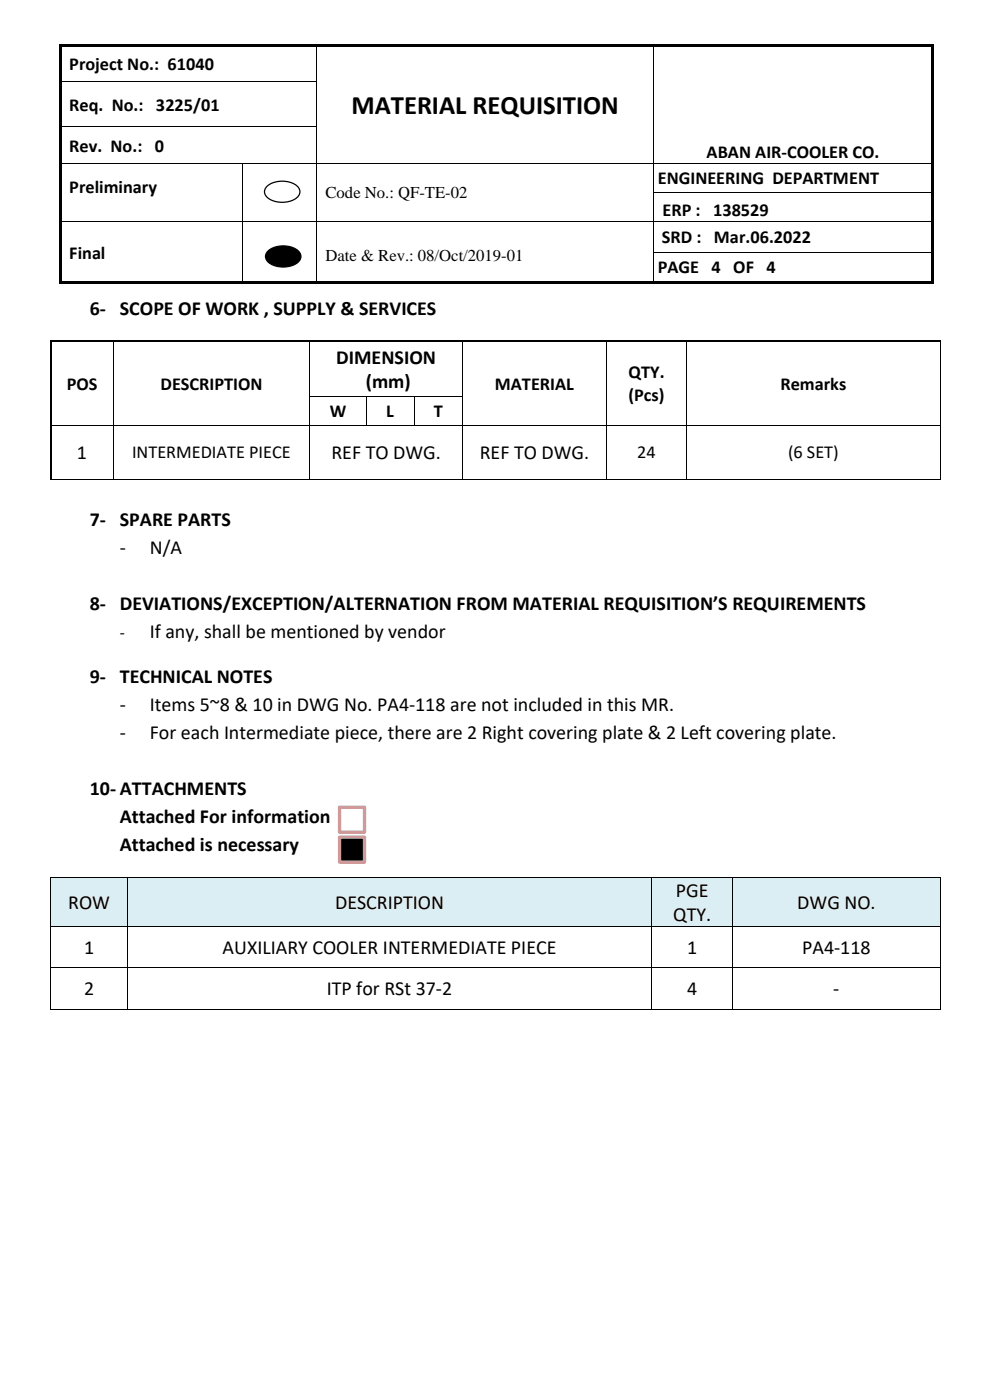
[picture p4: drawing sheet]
<svg xmlns="http://www.w3.org/2000/svg" width="210mm" height="297mm" viewBox="0 0 210 297" stroke-linecap="round" stroke-linejoin="round" font-family="sans-serif">
<g fill="#000">
<path d="M12.5 9.3h.5v.5h-.5z" fill-rule="evenodd"/>
<path d="M12.5 9.3h.5v.5h-.5z" fill-rule="evenodd"/>
<path d="M12.5 9.8h.5v7.4h-.5z" fill-rule="evenodd"/>
<path d="M12.5 17.2h.5v.5h-.5z" fill-rule="evenodd"/>
<path d="M13 9.3h54v.5h-54z" fill-rule="evenodd"/>
<path d="M67 9.3h.5v.5h-.5z" fill-rule="evenodd"/>
<path d="M67 17.2h.2v.5h-.2z" fill-rule="evenodd"/>
<path d="M67.5 9.3h70.9v.5h-70.9z" fill-rule="evenodd"/>
<path d="M138.4 9.3h.6v.5h-.6z" fill-rule="evenodd"/>
<path d="M138.4 17.2h.2v.5h-.2z" fill-rule="evenodd"/>
<path d="M139 9.3h58.4v.5h-58.4z" fill-rule="evenodd"/>
<path d="M197.4 9.3h.5v.5h-.5z" fill-rule="evenodd"/>
<path d="M197.4 9.3h.5v.5h-.5z" fill-rule="evenodd"/>
<path d="M197.4 9.8h.5v7.4h-.5z" fill-rule="evenodd"/>
<path d="M197.4 17.2h.5v.5h-.5z" fill-rule="evenodd"/>
<path d="M12.5 17.7h.5v8.9h-.5z" fill-rule="evenodd"/>
<path d="M12.5 26.6h.5v.6h-.5z" fill-rule="evenodd"/>
<path d="M12.5 27.2h.5v7.3h-.5z" fill-rule="evenodd"/>
<path d="M12.5 34.5h.5v.2h-.5z" fill-rule="evenodd"/>
<path d="M51.3 34.5h.2v.2h-.2z" fill-rule="evenodd"/>
<path d="M67 26.6h.2v.6h-.2z" fill-rule="evenodd"/>
<path d="M67 34.5h.2v.2h-.2z" fill-rule="evenodd"/>
<path d="M138.4 26.6h.2v.6h-.2z" fill-rule="evenodd"/>
<path d="M138.4 34.5h.2v.2h-.2z" fill-rule="evenodd"/>
<path d="M197.4 17.7h.5v8.9h-.5z" fill-rule="evenodd"/>
<path d="M197.4 26.6h.5v.6h-.5z" fill-rule="evenodd"/>
<path d="M197.4 27.2h.5v7.3h-.5z" fill-rule="evenodd"/>
<path d="M197.4 34.5h.5v.2h-.5z" fill-rule="evenodd"/>
<path d="M12.5 34.7h.5v6.1h-.5z" fill-rule="evenodd"/>
<path d="M12.5 40.8h.5v.2h-.5z" fill-rule="evenodd"/>
<path d="M12.5 41h.5v5.8h-.5z" fill-rule="evenodd"/>
<path d="M12.5 46.8h.5v.2h-.5z" fill-rule="evenodd"/>
<path d="M12.5 47h.5v6.4h-.5z" fill-rule="evenodd"/>
<path d="M12.5 53.4h.5v.2h-.5z" fill-rule="evenodd"/>
<path d="M12.5 53.6h.5v6.1h-.5z" fill-rule="evenodd"/>
<path d="M51.3 40.8h.2v.2h-.2z" fill-rule="evenodd"/>
<path d="M51.3 46.8h.2v.2h-.2z" fill-rule="evenodd"/>
<path d="M51.3 53.4h.2v.2h-.2z" fill-rule="evenodd"/>
<path d="M56.7 53.4a5.2 5.2 0 0 1 6.7 0 1.73 1.73 0 0 1-1 2.8 5.3 5.3 0 0 1-5.7-.8 1.46 1.46 0 0 1 0-2z" fill-rule="evenodd"/>
<path d="M67 40.8h.2v.2h-.2z" fill-rule="evenodd"/>
<path d="M67 46.8h.2v.2h-.2z" fill-rule="evenodd"/>
<path d="M67 53.4h.2v.2h-.2z" fill-rule="evenodd"/>
<path d="M138.4 40.8h.2v.2h-.2z" fill-rule="evenodd"/>
<path d="M138.4 46.8h.2v.2h-.2z" fill-rule="evenodd"/>
<path d="M138.4 53.4h.2v.2h-.2z" fill-rule="evenodd"/>
<path d="M197.4 34.7h.5v6.1h-.5z" fill-rule="evenodd"/>
<path d="M197.4 40.8h.5v.2h-.5z" fill-rule="evenodd"/>
<path d="M197.4 41h.5v5.8h-.5z" fill-rule="evenodd"/>
<path d="M197.4 46.8h.5v.2h-.5z" fill-rule="evenodd"/>
<path d="M197.4 47h.5v6.4h-.5z" fill-rule="evenodd"/>
<path d="M197.4 53.4h.5v.2h-.5z" fill-rule="evenodd"/>
<path d="M197.4 53.6h.5v6.1h-.5z" fill-rule="evenodd"/>
<path d="M10.6 72.2h.4v.3h-.4z" fill-rule="evenodd"/>
<path d="M10.6 72.2h.4v.3h-.4z" fill-rule="evenodd"/>
<path d="M12.5 59.7h.5v.5h-.5z" fill-rule="evenodd"/>
<path d="M12.5 59.7h.5v.5h-.5z" fill-rule="evenodd"/>
<path d="M13 59.7h38.3v.5h-38.3z" fill-rule="evenodd"/>
<path d="M23.9 72.5h.2z" fill-rule="evenodd"/>
<path d="M23.9 72.2h.4v.3h-.4z" fill-rule="evenodd"/>
<path d="M51.3 59.7h.6v.5h-.6z" fill-rule="evenodd"/>
<path d="M51.9 59.7h15.1v.5h-15.1z" fill-rule="evenodd"/>
<path d="M65.6 72.5h.2z" fill-rule="evenodd"/>
<path d="M65.6 72.2h.3v.3h-.3z" fill-rule="evenodd"/>
<path d="M67 59.7h.5v.5h-.5z" fill-rule="evenodd"/>
<path d="M67.5 59.7h70.9v.5h-70.9z" fill-rule="evenodd"/>
<path d="M97.9 72.5h.2z" fill-rule="evenodd"/>
<path d="M97.9 72.2h.3v.3h-.3z" fill-rule="evenodd"/>
<path d="M128.5 72.5h.1z" fill-rule="evenodd"/>
<path d="M128.5 72.2h.3v.3h-.3z" fill-rule="evenodd"/>
<path d="M138.4 59.7h.6v.5h-.6z" fill-rule="evenodd"/>
<path d="M139 59.7h58.4v.5h-58.4z" fill-rule="evenodd"/>
<path d="M145.5 72.5h.2z" fill-rule="evenodd"/>
<path d="M145.5 72.2h.3v.3h-.3z" fill-rule="evenodd"/>
<path d="M197.4 59.7h.5v.5h-.5z" fill-rule="evenodd"/>
<path d="M197.4 59.7h.5v.5h-.5z" fill-rule="evenodd"/>
<path d="M199.2 72.5h.1z" fill-rule="evenodd"/>
<path d="M199.2 72.2h.1v.3h-.1z" fill-rule="evenodd"/>
<path d="M10.6 84.1h.4v.2h-.4z" fill-rule="evenodd"/>
<path d="M10.6 90.1h.4v.2h-.4z" fill-rule="evenodd"/>
<path d="M23.9 84.1h.2v.2h-.2z" fill-rule="evenodd"/>
<path d="M23.9 90.1h.2v.2h-.2z" fill-rule="evenodd"/>
<path d="M65.6 84.1h.2v.2h-.2z" fill-rule="evenodd"/>
<path d="M65.6 90.1h.2v.2h-.2z" fill-rule="evenodd"/>
<path d="M77.5 84.1h.2v.2h-.2z" fill-rule="evenodd"/>
<path d="M77.5 90.1h.2v.2h-.2z" fill-rule="evenodd"/>
<path d="M87.7 84.1h.2v.2h-.2z" fill-rule="evenodd"/>
<path d="M87.7 90.1h.2v.2h-.2z" fill-rule="evenodd"/>
<path d="M97.9 84.1h.2v.2h-.2z" fill-rule="evenodd"/>
<path d="M97.9 90.1h.2v.2h-.2z" fill-rule="evenodd"/>
<path d="M128.5 84.1h.1v.2h-.1z" fill-rule="evenodd"/>
<path d="M128.5 90.1h.1v.2h-.1z" fill-rule="evenodd"/>
<path d="M145.5 84.1h.2v.2h-.2z" fill-rule="evenodd"/>
<path d="M145.5 90.1h.2v.2h-.2z" fill-rule="evenodd"/>
<path d="M199.2 84.1h.1v.2h-.1z" fill-rule="evenodd"/>
<path d="M199.2 90.1h.1v.2h-.1z" fill-rule="evenodd"/>
<path d="M23.9 101.5h.2v.2h-.2z" fill-rule="evenodd"/>
<path d="M65.6 101.5h.2v.2h-.2z" fill-rule="evenodd"/>
<path d="M97.9 101.5h.2v.2h-.2z" fill-rule="evenodd"/>
<path d="M128.5 101.5h.1v.2h-.1z" fill-rule="evenodd"/>
<path d="M145.5 101.5h.2v.2h-.2z" fill-rule="evenodd"/>
<path d="M199.2 101.5h.1v.2h-.1z" fill-rule="evenodd"/>
<path d="M199.2 101.5h.1v.2h-.1z" fill-rule="evenodd"/>
</g>
<g fill="none" stroke="#000" stroke-width=".21">
<path d="M13 17.3h54M67.1 9.8v7.4M67.1 17.7v8.9M138.5 9.8v7.4M138.5 17.7v8.9M13 26.7h54M13 34.6h38.3M51.4 34.7v6.1M51.5 34.6h15.5M67.1 27.2v7.3M67.1 34.7v6.1M67.2 34.6h71.2"/>
<path d="M138.5 27.2v7.3M138.5 34.7v6.1M138.6 34.6h58.8M13 46.9h38.3M51.4 41v5.8M51.4 47v6.4M51.4 53.6v6.1M51.5 46.9h15.5M67.1 41v5.8M67.1 47v6.4M67.1 53.6v6.1M67.2 46.9h71.2"/>
<path d="M138.5 41v5.8M138.5 47v6.4M138.5 53.6v6.1M138.6 40.9h58.8M138.6 46.9h58.8M138.6 53.5h58.8M24 72.5v11.6M65.7 72.5v11.6M98 72.5v11.6M128.6 72.5v11.6M145.6 72.5v11.6M199.3 72.5v11.6"/>
<path d="M11 90.2h12.9M24 84.3v5.8M24 90.3v11.2M24.1 90.2h41.5M65.7 84.3v5.8M65.7 90.3v11.2M65.8 84.2h11.7M65.8 90.2h11.7M77.6 84.3v5.8M77.7 84.2h10M77.7 90.2h10M87.8 84.3v5.8"/>
<path d="M87.9 84.2h10M87.9 90.2h10M98 84.3v5.8M98 90.3v11.2M98.1 90.2h30.4M128.6 84.3v5.8M128.6 90.3v11.2M128.6 90.2h16.9M145.6 84.3v5.8M145.6 90.3v11.2M145.7 90.2h53.5M199.3 84.3v5.8"/>
<path d="M199.3 90.3v11.2M10.6 101.6h13.3M24.1 101.6h41.5M65.8 101.6h32.1M98.1 101.6h30.4M128.6 101.6h16.9M145.7 101.6h53.5"/>
</g>
<path d="M56.4 39.7a5.2 5.2 0 0 1 6.8 0 1.73 1.73 0 0 1-1 2.7 5.3 5.3 0 0 1-5.8-.7 1.46 1.46 0 0 1 0-2zM56.7 53.4a5.2 5.2 0 0 1 6.7 0 1.73 1.73 0 0 1-1 2.8 5.3 5.3 0 0 1-5.7-.8 1.46 1.46 0 0 1 0-2z" fill="none" stroke="#000" stroke-width=".26"/>
<path d="M10.8 72.5v11.6M11 72.3h12.9M24.3 72.3h41.3M65.9 72.3h32M98.2 72.3h30.3M128.8 72.3h16.7M145.8 72.3h53.4M10.8 84.3v5.8M10.8 90.3v11.2" fill="none" stroke="#000" stroke-width=".34"/>
<g fill="#daeef3">
<path d="M10.9 186.2h16v10.3h-16z" fill-rule="evenodd"/>
<path d="M12.7 188.8h12.4v5.2h-12.4z" fill-rule="evenodd"/>
<path d="M27.1 186.2h110.9v10.3h-110.9z" fill-rule="evenodd"/>
<path d="M28.9 188.8h107.3v5.2h-107.3z" fill-rule="evenodd"/>
<path d="M138.2 186.2h17v10.3h-17z" fill-rule="evenodd"/>
<path d="M140 186.2h13.4v5.2h-13.4z" fill-rule="evenodd"/>
<path d="M140 191.4h13.4v5.1h-13.4z" fill-rule="evenodd"/>
<path d="M155.4 186.2h43.8v10.3h-43.8z" fill-rule="evenodd"/>
<path d="M157.2 188.8h40.1v5.2h-40.1z" fill-rule="evenodd"/>
</g>
<g fill="#000">
<path d="M10.7 186h.2v.2h-.2z" fill-rule="evenodd"/>
<path d="M10.7 186h.2v.2h-.2z" fill-rule="evenodd"/>
<path d="M10.7 196.5h.2v.2h-.2z" fill-rule="evenodd"/>
<path d="M26.9 186h.2v.2h-.2z" fill-rule="evenodd"/>
<path d="M26.9 196.5h.2v.2h-.2z" fill-rule="evenodd"/>
<path d="M138 186h.2v.2h-.2z" fill-rule="evenodd"/>
<path d="M138 196.5h.2v.2h-.2z" fill-rule="evenodd"/>
<path d="M155.2 186h.2v.2h-.2z" fill-rule="evenodd"/>
<path d="M155.2 196.5h.2v.2h-.2z" fill-rule="evenodd"/>
<path d="M199.2 186h.1v.2h-.1z" fill-rule="evenodd"/>
<path d="M199.2 186h.1v.2h-.1z" fill-rule="evenodd"/>
<path d="M199.2 196.5h.1v.2h-.1z" fill-rule="evenodd"/>
<path d="M10.7 205.3h.2v.1h-.2z" fill-rule="evenodd"/>
<path d="M10.7 214h.2v.2h-.2z" fill-rule="evenodd"/>
<path d="M10.7 214h.2v.2h-.2z" fill-rule="evenodd"/>
<path d="M26.9 205.3h.2v.1h-.2z" fill-rule="evenodd"/>
<path d="M26.9 214h.2v.2h-.2z" fill-rule="evenodd"/>
<path d="M138 205.3h.2v.1h-.2z" fill-rule="evenodd"/>
<path d="M138 214h.2v.2h-.2z" fill-rule="evenodd"/>
<path d="M155.2 205.3h.2v.1h-.2z" fill-rule="evenodd"/>
<path d="M155.2 214h.2v.2h-.2z" fill-rule="evenodd"/>
<path d="M199.2 205.3h.1v.1h-.1z" fill-rule="evenodd"/>
<path d="M199.2 214h.1v.2h-.1z" fill-rule="evenodd"/>
<path d="M199.2 214h.1v.2h-.1z" fill-rule="evenodd"/>
</g>
<g fill="none" stroke="#000" stroke-width=".21">
<path d="M10.8 186.2v10.3M10.8 196.7v8.6M10.9 186.1h16M10.9 196.6h16M27 186.2v10.3M27 196.7v8.6M27.1 186.1h110.9M27.1 196.6h110.9M138.1 186.2v10.3M138.1 196.7v8.6M138.2 186.1h17M138.2 196.6h17"/>
<path d="M155.3 186.2v10.3M155.3 196.7v8.6M155.4 186.1h43.8M155.4 196.6h43.8M199.3 186.2v10.3M199.3 196.7v8.6M10.8 205.4v8.6M10.9 205.4h16M10.9 214.1h16M27 205.4v8.6M27.1 205.4h110.9M27.1 214.1h110.9"/>
<path d="M138.1 205.4v8.6M138.2 205.4h17M138.2 214.1h17M155.3 205.4v8.6M155.4 205.4h43.8M155.4 214.1h43.8M199.3 205.4v8.6"/>
</g>
<path d="M72 171.3h5.3v5.3h-5.3z" fill-rule="evenodd" fill="#fff"/>
<path d="M72 171.3h5.3v5.3h-5.3zM72 177.6h5.3v5.3h-5.3z" fill="none" stroke="#d99694" stroke-width=".71" stroke-linecap="butt"/>
<path d="M72 177.6h5.3v5.3h-5.3z" fill-rule="evenodd" fill="#000"/>
<text font-size="5.7" x="74.5" y="24.2">MATERIAL REQUISITION</text>
<g font-size="4.2">
<text x="19" y="66.7">6- SCOPE OF WORK , SUPPLY &amp; SERVICES</text>
<text x="71.3" y="77.2">DIMENSION</text>
<text x="77.5" y="82.3">(mm)</text>
<text x="16.3" y="97.4">1</text>
<text x="70.2" y="97.4">REF TO DWG.</text>
<text x="101.7" y="97.4">REF TO DWG.</text>
<text x="19" y="111.7">7- SPARE PARTS</text>
<text x="25.4" y="117.6">-</text>
<text x="31.7" y="117.6">N/A</text>
<text x="19" y="129.5">8- DEVIATIONS/EXCEPTION/ALTERNATION FROM MATERIAL REQUISITION’S REQUIREMENTS</text>
<text x="31.7" y="135.5">If any, shall be mentioned by vendor</text>
<text x="19" y="144.9">9- TECHNICAL NOTES</text>
<text x="25.4" y="150.9">-</text>
<text x="31.7" y="150.9">Items 5~8 &amp; 10 in DWG No. PA4-118 are not included in this MR.</text>
<text x="25.4" y="156.8">-</text>
<text x="31.7" y="156.8">For each Intermediate piece, there are 2 Right covering plate &amp; 2 Left covering plate.</text>
<text x="19" y="168.7">10- ATTACHMENTS</text>
<text x="25.4" y="174.6">Attached For information</text>
<text x="25.4" y="180.6">Attached is necessary</text>
<text x="143.2" y="190.2">PGE</text>
<text x="14.5" y="192.8">ROW</text>
<text x="71" y="192.8">DESCRIPTION</text>
<text x="142.7" y="195.4">QTY.</text>
<text x="169" y="192.8">DWG NO.</text>
<text x="17.8" y="202.4">1</text>
<text x="47.2" y="202.4">AUXILIARY COOLER INTERMEDIATE PIECE</text>
<text x="145.6" y="202.4">1</text>
<text x="170" y="202.4">PA4-118</text>
<text x="17.8" y="211.2">2</text>
<text x="69.3" y="211.2">ITP for RSt 37-2</text>
<text x="145.6" y="211.2">4</text>
<text x="176.6" y="211.2">-</text>
</g>
<g font-size="3.9">
<text x="14.7" y="14.8">Project No.: 61040</text>
<text x="14.7" y="23.5">Req. No.: 3225/01</text>
<text x="14.7" y="32.2">Rev. No.: 0</text>
<text x="149.8" y="33.5">ABAN AIR-COOLER CO.</text>
<text x="14.7" y="41">Preliminary</text>
<text x="139.4" y="39.1">ENGINEERING DEPARTMENT</text>
<text x="140.4" y="45.8">ERP : 138529</text>
<text x="140.3" y="51.5">SRD : Mar.06.2022</text>
<text x="14.7" y="54.8">Final</text>
<text x="139.4" y="58">PAGE 4 OF 4</text>
<text x="14.1" y="82.6">POS</text>
<text x="34" y="82.6">DESCRIPTION</text>
<text x="104.9" y="82.6">MATERIAL</text>
<text x="133.2" y="80.3">QTY.</text>
<text x="165.4" y="82.6">Remarks</text>
<text x="69.9" y="88.5">W</text>
<text x="81.9" y="88.5">L</text>
<text x="91.9" y="88.5">T</text>
<text x="133.2" y="85">(Pcs)</text>
<text x="28" y="97.2">INTERMEDIATE PIECE</text>
<text x="135.1" y="97.2">24</text>
<text x="167" y="97.2">(6 SET)</text>
</g>
<g font-size="3.5">
<text x="69" y="42">Code No.: QF-TE-02</text>
<text x="69" y="55.3">Date &amp; Rev.: 08/Oct/2019-01</text>
<text x="25.4" y="135.5">-</text>
</g>
</svg>
